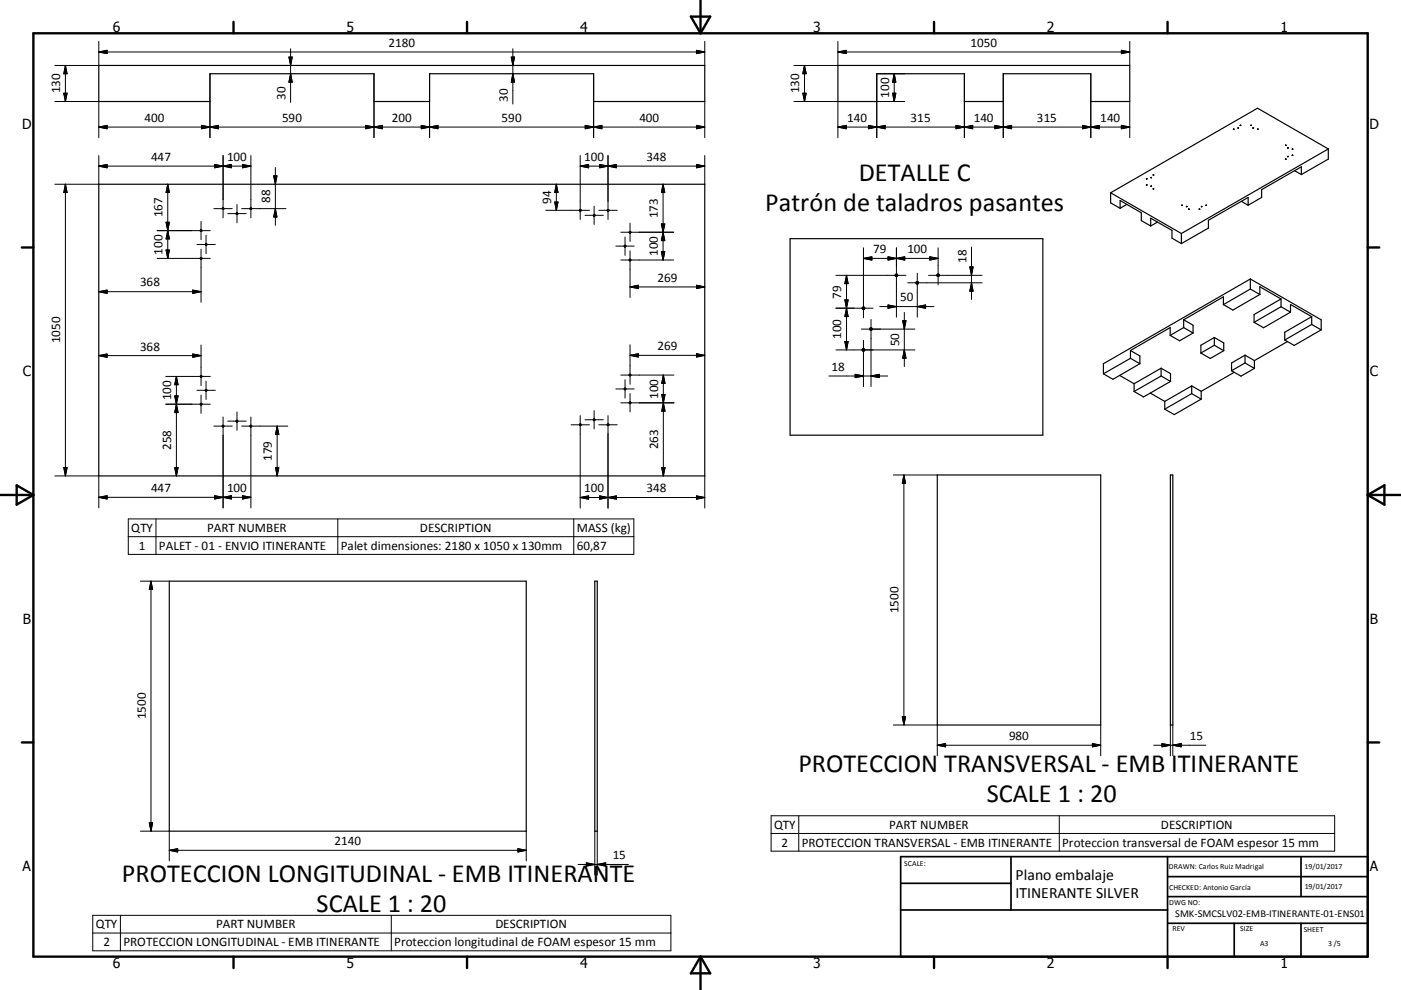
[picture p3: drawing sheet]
<svg xmlns="http://www.w3.org/2000/svg" width="420mm" height="297mm" viewBox="0 0 420 297" stroke-linecap="round" stroke-linejoin="round" font-family="sans-serif">
<g fill="none" stroke="#000" stroke-width=".36">
<path d="M29.6 19.6h181.7v10.9h-33.3v-8.4h-49.2v8.4h-16.7v-8.4h-49.2v8.4h-33.3zM251.2 19.6h87.5v10.9h-11.7v-8.4h-26.2v8.4h-11.7v-8.4h-26.2v8.4h-11.7zM369.8 38.8h.2M369.8 38.7v.1M369.8 38.7h.1M369.9 38.7l.1 .1M371.2 38.4h.1M371.3 38.4h.1M371.8 37.6h.2M371.8 37.6h.1M372 37.6h.1M375 37.6h.1"/>
<path d="M375 37.6h.2M375.2 37.6h-.1M375.7 38.4h.1M375.8 38.4h.1M377 38.8h.2zM377.1 38.7h-.1M29.6 55.3h181.7v87.5h-181.7zM333 57.8l21.2 12.3M333 57.8v3.1l2.8 1.6M343.7 55.5h.1M343.7 55.5h.2M343.7 53.6v.1"/>
<path d="M343.7 53.6h.2M343.7 53.7h.1M343.9 55.5h-.1M343.9 53.6l-.1 .1M345.1 53.3h.1M345.1 55.9h.1M345.1 55.8v.1M345.1 55.8h.1M345.2 55.8v.1M345.2 53.3h.1M345.7 56.6l.1 .1M345.7 56.6h.2"/>
<path d="M345.7 52.5h.2M345.8 56.7h.1M345.8 52.5h-.1M345.8 52.5h.1M345.9 52.5h.1M345.9 56.6v.1M385.4 43.6h.1M385.4 43.6h.2M385.4 47.8h.1M385.4 47.7h.1M385.5 47.7l.1 .1M385.6 43.6h-.1"/>
<path d="M386 47h.1M386 47h.2M386 44.4h.1M386.1 47h.1M386.1 44.3h.1M386.1 44.4h.1M386.2 47h-.1M386.2 44.3v.1M387.4 44.8h.1M387.4 46.6h.1M387.4 46.6h.2M387.4 44.7h.2"/>
<path d="M387.4 44.8h.2M387.6 44.7v.1M387.6 46.6h.1M388.1 51.2l2.1 1.2M390.2 52.4v-2.4l-12 6.9v2.3l-4 2.4M398.2 44.7l-44 25.4M398.2 44.7l-21.2-12.2-44 25.3M398.2 44.7v3l-8 4.7M236.9 71.6h75.8v59h-75.8zM335.8 62.5v-2.3l6.4 3.6v2.4l2.8 1.6M337.8 61.3l-2 1.2M345 67.8v-2.3l6.4 3.6v2.4l2.8 1.6"/>
<path d="M347 66.6l-2 1.2M354.2 70.1v3M354.3 61.6h.1M354.3 61.6h.2M354.5 61.6h.1M354.5 61.6h-.1M355.7 61.9l.2 .1zM355.9 62h-.1M356.5 62.7h.1M356.5 62.7v.1M359.5 62.8h.2M359.5 62.7h.2"/>
<path d="M359.5 62.7v.1M359.7 62.7v.1M360.2 62h.1M360.3 62h.1M361.6 61.6h.1M361.7 61.6h.1M372.2 60.4l2 1.2M374.2 61.6v-2.4l-11.9 6.9v2.3l-8.1 4.7M354.9 95.9l2.8 1.7v2.3M354.9 98.3l2.8 1.6M354.9 95.9v2.4M354.9 98.3l-4.1 2.3"/>
<path d="M357.7 99.9l-4 2.3-2.9-1.6M366.8 91.4v-2.3l-11.9 6.8M374.9 83.7l21.2 12.2v3.1M374.9 83.7l-44.1 25.4v3M374.9 86.7l-8.1 4.7M374.9 83.7v3M374.9 86.7l2.8 1.6M377.7 88.3v-2.3l6.4 3.7M377.7 88.3l-8.1 4.7-2.8-1.6M384.1 89.7l-8.1 4.7v2.3M384.1 92l2.8 1.7M384.1 89.7v2.3"/>
<path d="M384.1 92l-8.1 4.7M386.9 93.7v-2.4l6.4 3.7M386.9 93.7l-8.1 4.6-2.8-1.6M393.3 95l-8.1 4.7v2.3M393.3 97.3l-8.1 4.7M393.3 95v2.3M393.3 97.3l2.8 1.7M396.1 99l-8.1 4.6-2.8-1.6M335.7 112.6l4.3 2.5M338.9 105.2l2.8 1.6v2.3M338.9 107.5l2.8 1.6M338.9 105.2v2.3"/>
<path d="M338.9 107.5l-8.1 4.6M340 115.1v2.4M341.7 109.1l-8 4.7-2.9-1.7M344.9 117.9l4.3 2.5M348.1 110.5l-8.1 4.6M348.1 110.5l2.8 1.6v2.3M348.1 112.8l2.8 1.6M348.1 110.5v2.3M348.1 112.8l-8.1 4.7M350.8 100.6v-2.3l-11.9 6.9M350.9 114.4l-8 4.7-2.9-1.6M357.3 115.8l-8.1 4.6"/>
<path d="M357.3 115.8l2.8 1.6M357.3 118.1l2.8 1.6M357.3 115.8v2.3M357.3 118.1l-8.1 4.7M360.1 117.4v2.3M360.1 119.7l-8 4.7-2.9-1.6M364.1 101.3l2.8 1.6v2.3M364.1 101.3l-4.1 2.3v2.3M364.1 103.6l2.8 1.6M364.1 103.6l-4.1 2.3M364.1 101.3v2.3M366.9 105.2l-4.1 2.3-2.8-1.6"/>
<path d="M370 111.7l-9.9 5.7M373.3 106.6l-4.1 2.3v2.3M373.3 106.6l2.8 1.6M373.3 108.9l2.8 1.6M373.3 106.6v2.3M373.3 108.9l-4.1 2.3M376.1 110.5l-4.1 2.4-2.8-1.7M376.1 108.2v2.3M386 102.5l-9.9 5.7M349.2 120.4v2.4M281 142.5h49v75h-49zM350.9 142.5h.7v75h-.7z"/>
<path d="M50.8 174.4h107v75h-107zM178.3 174.4h.8v75h-.8z"/>
<circle cx="60.3" cy="77.5" r=".25"/>
<circle cx="60.3" cy="69.2" r=".25"/>
<circle cx="61.8" cy="73.3" r=".24"/>
<circle cx="66.9" cy="62.6" r=".25"/>
<circle cx="71" cy="64.1" r=".25"/>
<circle cx="75.2" cy="62.6" r=".25"/>
<circle cx="174" cy="63.1" r=".25"/>
<circle cx="178.1" cy="64.6" r=".25"/>
<circle cx="182.3" cy="63.1" r=".25"/>
<circle cx="187.4" cy="73.9" r=".24"/>
<circle cx="188.9" cy="78" r=".25"/>
<circle cx="188.9" cy="69.7" r=".25"/>
<circle cx="258.9" cy="92.5" r=".38"/>
<circle cx="261.1" cy="98.7" r=".37"/>
<circle cx="268.7" cy="82.6" r=".37"/>
<circle cx="275" cy="84.8" r=".38"/>
<circle cx="281.3" cy="82.6" r=".38"/>
<circle cx="60.3" cy="112.9" r=".25"/>
<circle cx="61.8" cy="117.1" r=".25"/>
<circle cx="187.4" cy="116.7" r=".25"/>
<circle cx="188.9" cy="112.5" r=".25"/>
<circle cx="258.9" cy="105" r=".38"/>
<circle cx="60.3" cy="121.3" r=".25"/>
<circle cx="66.9" cy="127.9" r=".24"/>
<circle cx="71" cy="126.4" r=".25"/>
<circle cx="75.2" cy="127.9" r=".25"/>
<circle cx="174" cy="127.4" r=".25"/>
<circle cx="178.1" cy="125.9" r=".25"/>
<circle cx="182.3" cy="127.4" r=".25"/>
<circle cx="188.9" cy="120.8" r=".25"/>
</g>
<g fill="none" stroke="#000" stroke-width=".71">
<path d="M10 10h400v277h-400zM70 6.6v3.4M140 6.6v3.4M207.1 5h5.8l-2.9 5zM210 0v10M280 6.6v3.4M350 6.6v3.4M6.6 74.2h3.4M410 74.2h3.5M0 148.5h10M5 145.6l5 2.9-5 2.9zM410 148.5h10.1"/>
<path d="M410 148.5l5.1-2.9v5.8zM6.6 222.7h3.4M410 222.7h3.5M70 287v3.4M140 287v3.4M210 287v10M210 287l2.9 5h-5.8zM280 287v3.4M350 287v3.4"/>
</g>
<path d="M270 257h140v30h-140zM303.1 257v16M350 257v30M390.1 257v12M270 265h33.1M270 273h80M350 277h60M350 269h60M350 263h60M370 277v10M390.1 277v10" fill="none" stroke="#000" stroke-width=".51"/>
<g fill="none" stroke="#000" stroke-width=".3">
<path d="M19.6 19.6v10.9M19.6 19.6l.5 2.5h-1zM29.6 15.6l2.5-.5v1zM29.6 12.4v7.2h-13.2M29.6 15.6h181.7M86.6 17.1h1l-.5 2.5zM87.1 14.6v16.1M153.3 17.1h1l-.5 2.5zM153.8 14.6v16.6M208.8 15.1l2.5 .5-2.5 .5zM211.3 12.4v7.2M241.2 19.6l.5 2.5h-1z"/>
<path d="M241.2 19.6v10.9M251.2 15.6h87.5M251.2 12.4v7.2h-13.2M251.2 15.6l2.5-.5v1zM336.2 15.1l2.5 .5-2.5 .5zM338.7 12.4v7.2M16.4 30.5h13.2v10.8M19.1 28h1l-.5 2.5zM29.6 38.1l2.5-.5v1zM29.6 38.1h181.7M60.5 37.6v1l5-1v1zM62.9 22.1v19.2"/>
<path d="M87.1 22.1l.5 2.5h-1zM109.6 37.6l5 1v-1l-5 1zM112.1 22.1v19.2M126.3 37.6v1l5-1v1zM128.8 22.1v19.2M153.8 22.1l.5 2.5h-1zM175.5 37.6l5 1v-1l-5 1zM178 22.1v19.2M208.8 37.6l2.5 .5-2.5 .5zM211.3 30.5v10.8M238 30.5h13.2v10.8M240.7 28h1l-.5 2.5z"/>
<path d="M251.2 38.1h87.5M251.2 38.1l2.5-.5v1zM260.4 37.6v1l5-1v1zM262.9 30.5h8.4M267.6 28h1l-.5 2.5zM268.1 22.1l.5 2.5h-1zM268.1 22.1v8.4M271.3 22.1h-8.4v19.2M286.6 37.6l5 1v-1l-5 1zM289.1 22.1v19.2M298.3 37.6l5 1v-1l-5 1zM300.8 22.1v19.2"/>
<path d="M324.5 37.6v1l5-1v1zM327 22.1v19.2M336.2 37.6l2.5 .5-2.5 .5zM338.7 30.5v10.8M19.6 55.3l.5 2.5h-1zM19.6 55.3v87.5M29.6 49.8l2.5-.4v.9zM29.6 46.7v8.6h-13.2M29.6 49.8h45.6M50.3 55.3v22.2M50.3 55.3l.5 2.5h-1zM64.4 49.4l2.5 .4-2.5 .5z"/>
<path d="M66.9 46.7v18.7M66.9 49.8l2.5-.4v.9zM72.7 49.4l2.5 .4-2.5 .5zM75.2 46.7v18.7M82 52.8h1l-.4 2.5zM82.6 50.3v17.3M166.8 55.3l.5 2.5h-1zM166.8 55.3v7.8M174 46.7v19.1M174 49.8h37.3M174 49.8l2.5-.4v.9zM179.8 49.4l2.5 .4-2.5 .5z"/>
<path d="M182.3 46.7v19.1M182.3 49.8l2.5-.4v.9zM198.8 55.3l.5 2.5h-1zM198.8 55.3v22.7M208.8 49.4l2.5 .4-2.5 .5zM211.3 46.7v8.6M47.1 69.2h15.9M47.1 77.5h15.9M49.8 66.7h1l-.5 2.5zM49.8 75h1l-.5 2.5zM50.3 69.2l.5 2.5h-1zM59 73.4h5.5"/>
<path d="M60.3 66.4v5.5M60.3 74.8v15.9M61.8 70.6v5.5M64.1 62.6h5.5M68.3 64.1h5.5M71.1 61.3v5.6M72.4 62.6h13.3M82.6 62.6l.4 2.5h-1zM163.6 63.1h13.1M166.3 60.6h1l-.5 2.5zM175.4 64.6h5.5M178.1 61.9v5.4"/>
<path d="M179.5 63.1h5.6M184.6 73.8h5.5M186.1 69.7h15.9M186.1 78h15.9M187.4 71.1v5.5M188.9 66.9v5.5M188.9 75.3v14M198.3 67.2l1 5h-1l1-5zM198.3 75.5h1l-.5 2.5zM258.9 77.5h22.4M258.9 74.3v21.1M258.9 77.5l2.5-.5v1z"/>
<path d="M266.2 77l2.6 .5-2.6 .5zM268.8 74.3v20.9M268.8 77.5l2.4-.5v1zM278.8 77l2.5 .5-2.5 .5zM281.3 74.3v11.2M291.3 74.1v15.7M29.6 87.5h30.7M29.6 87.5l2.5-.5v1zM57.8 87l2.5 .5-2.5 .5zM188.9 86.1h22.4M188.9 86.1l2.5-.5v1zM208.8 85.6l2.5 .5-2.5 .5z"/>
<path d="M250.6 92.5h11.1M250.6 82.6h21M253.3 90h1l-.5 2.5zM253.8 82.6v22.4M253.8 92.5l.5 2.5h-1zM253.8 82.6l.5 2.5h-1zM258.2 98.7h16.1M261.1 95.8v9.1M263.8 92h16.2M266.2 91.5l2.6 .5-2.6 .5zM270.6 96.2h1l-.5 2.5zM271.1 93.7v16.3"/>
<path d="M272.1 84.8h9.1M275 92l2.5-.5v1zM275 82v13.2M278.4 82.6h16M281.4 84.8h13M290.8 80.1h.9l-.4 2.5zM291.3 84.8l.4 2.6h-.9zM29.6 106.7l2.5-.5v1zM29.6 106.7h30.7M49.7 112.9h13.3M52.4 118.8l1 5h-1l1-5zM52.9 112.9v29.9"/>
<path d="M52.9 112.9l.5 2.5h-1zM57.8 106.2l2.5 .5-2.5 .5zM59 117.1h5.5M60.3 103.5v12.2M60.3 118.5v5.5M61.8 114.4v5.4M184.6 116.7h5.5M186.1 112.5h16M187.4 113.9v5.5M188.9 103.4v11.9M188.9 118.1v5.5M188.9 106.6l2.5-.5v1z"/>
<path d="M188.9 106.6h22.4M198.4 118.3h1l-.5 2.6zM198.9 112.5v30.3M198.9 112.5l.5 2.5h-1zM208.8 106.1l2.5 .5-2.5 .5zM248.5 112.8h17.6M250.6 105h23.7M253.3 102.5h1l-.5 2.5zM256.4 112.3l2.5 .5-2.5 .5zM258.9 102.1v13.9M261.1 112.8l2.5-.5v1zM261.1 105.1v10.9"/>
<path d="M271.1 105l.5 2.5h-1zM49.7 121.3h13.3M64.1 127.8h5.5M66.9 125.1v27.3M68.3 126.3h5.5M71.1 123.6v5.5M72.4 127.8h13.9M75.2 125.1v27.3M83.1 127.8v15M83.1 127.8l.5 2.6h-1zM171.2 127.4h5.5M174 124.7v27.7"/>
<path d="M175.4 125.9h5.5M178.1 123.2v5.5M179.5 127.4h5.6M182.3 124.7v27.7M186.1 120.9h16M198.9 120.9l.5 2.4h-1zM16.4 142.8h13.2v9.6M19.1 140.3h1l-.5 2.5zM29.6 149.2l2.5-.5v1zM29.6 149.2h45.6M38.5 155.7h151.5v10.6h-151.5zM46.8 155.7v10.6"/>
<path d="M52.4 140.3h1l-.5 2.5zM64.4 148.7l2.5 .5-2.5 .5zM66.9 149.2l2.5-.5v1zM72.7 148.7l2.5 .5-2.5 .5zM82.6 140.3h1l-.5 2.5zM101.3 155.7v10.6M172 155.7v10.6M174 149.3h37.3M174 149.3l2.5-.5v1zM179.8 148.8l2.5 .5-2.5 .5zM182.3 149.3l2.5-.5v1zM198.4 140.3h1l-.5 2.5z"/>
<path d="M208.8 148.8l2.5 .5-2.5 .5zM211.3 142.8v9.6M267.8 142.5h13.2M271 142.5v75M271 142.5l.5 2.5h-1zM38.5 161h151.5M42.1 174.4h8.7M45.3 174.4v75M45.3 174.4l.4 2.4h-.9zM267.8 217.5h13.2v9.3M270.5 215h1l-.5 2.5zM330 217.5v9.3"/>
<path d="M350.9 217.5v9.3M351.6 217.5v9.3M281 223.6h49M281 223.6l2.5-.5v1zM327.5 223.1l2.5 .5-2.5 .5zM345.9 223.6h15.6M348.4 223.1l2.5 .5-2.5 .5zM351.6 223.6l2.5-.5v1zM42.1 249.4h8.7v8.9M44.8 246.8h.9l-.4 2.6zM50.8 255.1h107M50.8 255.1l2.5-.5v1z"/>
<path d="M155.3 254.6l2.5 .5-2.5 .5zM157.8 249.4v8.9M173.3 259.3h15.1M175.8 258.9l2.5 .4-2.5 .6zM178.3 249.4v13.1M179.1 259.3l2.5-.4v1zM179.1 249.4v13.1M231.2 244.7h168.9v10.7h-168.9zM231.2 250h168.9M239.5 244.7v10.7M317.6 244.7v10.7M27.8 274.6h173.3v10.7h-173.3z"/>
<path d="M27.8 279.9h173.3M36.1 274.6v10.7M117.3 274.6v10.7"/>
</g>
<g fill="#000" stroke="#000" stroke-width=".3">
<path d="M29.6 15.6l2.5-.5v1zM86.6 17.1h1l-.5 2.5zM153.3 17.1h1l-.5 2.5zM208.8 15.1l2.5 .5-2.5 .5zM251.2 15.6l2.5-.5v1zM336.2 15.1l2.5 .5-2.5 .5zM19.1 28h1l-.5 2.5zM19.6 19.6l.5 2.5h-1zM29.6 38.1l2.5-.5v1zM60.5 37.6l2.4 .5-2.4 .5zM62.9 38.1l2.6-.5v1zM87.1 22.1l.5 2.5h-1z"/>
<path d="M109.6 37.6l2.5 .5-2.5 .5zM112.1 38.1l2.5-.5v1zM126.3 37.6l2.5 .5-2.5 .5zM128.8 38.1l2.5-.5v1zM153.8 22.1l.5 2.5h-1zM175.5 37.6l2.5 .5-2.5 .5zM178 38.1l2.5-.5v1zM208.8 37.6l2.5 .5-2.5 .5zM240.7 28h1l-.5 2.5zM241.2 19.6l.5 2.5h-1zM251.2 38.1l2.5-.5v1zM260.4 37.6l2.5 .5-2.5 .5z"/>
<path d="M262.9 38.1l2.5-.5v1zM267.6 28h1l-.5 2.5zM268.1 22.1l.5 2.5h-1zM286.6 37.6l2.5 .5-2.5 .5zM289.1 38.1l2.5-.5v1zM298.3 37.6l2.5 .5-2.5 .5zM300.8 38.1l2.5-.5v1zM324.5 37.6l2.5 .5-2.5 .5zM327 38.1l2.5-.5v1zM336.2 37.6l2.5 .5-2.5 .5zM19.6 55.3l.5 2.5h-1zM29.6 49.8l2.5-.4v.9z"/>
<path d="M50.3 55.3l.5 2.5h-1zM64.4 49.4l2.5 .4-2.5 .5zM66.9 49.8l2.5-.4v.9zM72.7 49.4l2.5 .4-2.5 .5zM82 52.8h1l-.4 2.5zM166.8 55.3l.5 2.5h-1zM174 49.8l2.5-.4v.9zM179.8 49.4l2.5 .4-2.5 .5zM182.3 49.8l2.5-.4v.9zM198.8 55.3l.5 2.5h-1zM208.8 49.4l2.5 .4-2.5 .5zM49.8 66.7h1l-.5 2.5z"/>
<path d="M49.8 75h1l-.5 2.5zM50.3 69.2l.5 2.5h-1zM82.6 62.6l.4 2.5h-1zM166.3 60.6h1l-.5 2.5zM198.3 67.2h1l-.5 2.5zM198.3 75.5h1l-.5 2.5zM198.8 69.7l.5 2.5h-1zM258.9 77.5l2.5-.5v1zM266.2 77l2.6 .5-2.6 .5zM268.8 77.5l2.4-.5v1zM278.8 77l2.5 .5-2.5 .5zM29.6 87.5l2.5-.5v1z"/>
<path d="M57.8 87l2.5 .5-2.5 .5zM188.9 86.1l2.5-.5v1zM208.8 85.6l2.5 .5-2.5 .5zM253.3 90h1l-.5 2.5zM253.8 92.5l.5 2.5h-1zM253.8 82.6l.5 2.5h-1zM266.2 91.5l2.6 .5-2.6 .5zM270.6 96.2h1l-.5 2.5zM275 92l2.5-.5v1zM290.8 80.1h.9l-.4 2.5zM291.3 84.8l.4 2.6h-.9zM29.6 106.7l2.5-.5v1z"/>
<path d="M52.4 118.8h1l-.5 2.5zM52.9 112.9l.5 2.5h-1zM57.8 106.2l2.5 .5-2.5 .5zM188.9 106.6l2.5-.5v1zM198.4 118.3h1l-.5 2.6zM198.9 112.5l.5 2.5h-1zM208.8 106.1l2.5 .5-2.5 .5zM253.3 102.5h1l-.5 2.5zM256.4 112.3l2.5 .5-2.5 .5zM261.1 112.8l2.5-.5v1zM271.1 105l.5 2.5h-1zM52.9 121.3l.5 2.5h-1z"/>
<path d="M83.1 127.8l.5 2.6h-1zM198.9 120.9l.5 2.4h-1zM19.1 140.3h1l-.5 2.5zM29.6 149.2l2.5-.5v1zM52.4 140.3h1l-.5 2.5zM64.4 148.7l2.5 .5-2.5 .5zM66.9 149.2l2.5-.5v1zM72.7 148.7l2.5 .5-2.5 .5zM82.6 140.3h1l-.5 2.5zM174 149.3l2.5-.5v1zM179.8 148.8l2.5 .5-2.5 .5zM182.3 149.3l2.5-.5v1z"/>
<path d="M198.4 140.3h1l-.5 2.5zM208.8 148.8l2.5 .5-2.5 .5zM271 142.5l.5 2.5h-1zM45.3 174.4l.4 2.4h-.9zM270.5 215h1l-.5 2.5zM281 223.6l2.5-.5v1zM327.5 223.1l2.5 .5-2.5 .5zM348.4 223.1l2.5 .5-2.5 .5zM351.6 223.6l2.5-.5v1zM44.8 246.8h.9l-.4 2.6zM50.8 255.1l2.5-.5v1zM155.3 254.6l2.5 .5-2.5 .5z"/>
<path d="M175.8 258.9l2.5 .4-2.5 .6zM179.1 259.3l2.5-.4v1z"/>
</g>
<g font-size="7.9">
<text x="257.5" y="54.3">DETALLE C</text>
<text x="229.4" y="63.3">Patrón de taladros pasantes</text>
<text x="239.4" y="231.5">PROTECCION TRANSVERSAL - EMB ITINERANTE</text>
<text x="295.8" y="240.5">SCALE 1 : 20</text>
<text x="36.5" y="264.8">PROTECCION LONGITUDINAL - EMB ITINERANTE</text>
<text x="94.9" y="273.7">SCALE 1 : 20</text>
</g>
<g font-size="4.7">
<text x="304.5" y="263.9">Plano embalaje</text>
<text x="304.5" y="269.3">ITINERANTE SILVER</text>
</g>
<g font-size="4.2">
<text x="33.9" y="9.6">6</text>
<text x="103.9" y="9.6">5</text>
<text x="173.9" y="9.6">4</text>
<text x="243.8" y="9.6">3</text>
<text x="313.9" y="9.6">2</text>
<text x="383.9" y="9.6">1</text>
<text x="6.7" y="38.7">D</text>
<text x="410.5" y="38.7">D</text>
<text x="6.9" y="112.9">C</text>
<text x="410.7" y="112.9">C</text>
<text x="6.9" y="187.1">B</text>
<text x="410.7" y="187.1">B</text>
<text x="6.8" y="261.4">A</text>
<text x="410.7" y="261.4">A</text>
<text x="33.9" y="290.4">6</text>
<text x="103.9" y="290.4">5</text>
<text x="173.9" y="290.4">4</text>
<text x="243.8" y="290.4">3</text>
<text x="313.9" y="290.4">2</text>
<text x="383.9" y="290.4">1</text>
</g>
<g font-size="3.9">
<text x="116.5" y="14.1">2180</text>
<text x="291" y="14.1">1050</text>
<text x="18" y="28" transform="rotate(-90 18 28)">130</text>
<text x="85.6" y="30" transform="rotate(-90 85.6 30)">30</text>
<text x="239.6" y="28" transform="rotate(-90 239.6 28)">130</text>
<text x="266.5" y="29.3" transform="rotate(-90 266.5 29.3)">100</text>
<text x="152.2" y="30.5" transform="rotate(-90 152.2 30.5)">30</text>
<text x="43.3" y="36.6">400</text>
<text x="84.6" y="36.6">590</text>
<text x="117.5" y="36.6">200</text>
<text x="150.4" y="36.6">590</text>
<text x="191.7" y="36.6">400</text>
<text x="254" y="36.6">140</text>
<text x="273" y="36.6">315</text>
<text x="291.9" y="36.6">140</text>
<text x="310.9" y="36.6">315</text>
<text x="329.9" y="36.6">140</text>
<text x="45.3" y="48.3">447</text>
<text x="68.1" y="48.3">100</text>
<text x="175.2" y="48.3">100</text>
<text x="193.8" y="48.3">348</text>
<text x="48.8" y="65.2" transform="rotate(-90 48.8 65.2)">167</text>
<text x="81" y="61" transform="rotate(-90 81 61)">88</text>
<text x="165.3" y="61.2" transform="rotate(-90 165.3 61.2)">94</text>
<text x="197.3" y="65.4" transform="rotate(-90 197.3 65.4)">173</text>
<text x="48.8" y="76.4" transform="rotate(-90 48.8 76.4)">100</text>
<text x="197.3" y="76.9" transform="rotate(-90 197.3 76.9)">100</text>
<text x="261.8" y="75.9">79</text>
<text x="272" y="75.9">100</text>
<text x="289.7" y="78.9" transform="rotate(-90 289.7 78.9)">18</text>
<text x="42" y="85.9">368</text>
<text x="197.1" y="84.5">269</text>
<text x="252.2" y="89.6" transform="rotate(-90 252.2 89.6)">79</text>
<text x="269.9" y="90.4">50</text>
<text x="252.2" y="101.8" transform="rotate(-90 252.2 101.8)">100</text>
<text x="18" y="103" transform="rotate(-90 18 103)">1050</text>
<text x="42" y="105.2">368</text>
<text x="197.1" y="105.1">269</text>
<text x="269.6" y="103.9" transform="rotate(-90 269.6 103.9)">50</text>
<text x="249.3" y="111.3">18</text>
<text x="197.4" y="119.7" transform="rotate(-90 197.4 119.7)">100</text>
<text x="51.3" y="120.1" transform="rotate(-90 51.3 120.1)">100</text>
<text x="51.3" y="135" transform="rotate(-90 51.3 135)">258</text>
<text x="197.4" y="134.8" transform="rotate(-90 197.4 134.8)">263</text>
<text x="81.5" y="138.3" transform="rotate(-90 81.5 138.3)">179</text>
<text x="45.3" y="147.7">447</text>
<text x="68.1" y="147.7">100</text>
<text x="175.2" y="147.7">100</text>
<text x="193.8" y="147.7">348</text>
<text x="39.4" y="159.6">QTY</text>
<text x="62.1" y="159.6">PART NUMBER</text>
<text x="125.9" y="159.6">DESCRIPTION</text>
<text x="173" y="159.7">MASS (kg)</text>
<text x="41.7" y="164.9">1</text>
<text x="47.7" y="164.9">PALET - 01 - ENVIO ITINERANTE</text>
<text x="102.2" y="165">Palet dimensiones: 2180 x 1050 x 130mm</text>
<text x="173" y="164.9">60,87</text>
<text x="269.4" y="184" transform="rotate(-90 269.4 184)">1500</text>
<text x="43.7" y="215.8" transform="rotate(-90 43.7 215.8)">1500</text>
<text x="302.5" y="222">980</text>
<text x="356.7" y="222">15</text>
<text x="232.1" y="248.7">QTY</text>
<text x="266.5" y="248.7">PART NUMBER</text>
<text x="348.1" y="248.7">DESCRIPTION</text>
<text x="100.3" y="253.6">2140</text>
<text x="183.7" y="257.8">15</text>
<text x="234.3" y="254">2</text>
<text x="240.4" y="254">PROTECCION TRANSVERSAL - EMB ITINERANTE</text>
<text x="318.4" y="254">Proteccion transversal de FOAM espesor 15 mm</text>
<text x="28.7" y="278.6">QTY</text>
<text x="64.8" y="278.6">PART NUMBER</text>
<text x="148.5" y="278.6">DESCRIPTION</text>
<text x="31" y="283.8">2</text>
<text x="37" y="283.8">PROTECCION LONGITUDINAL - EMB ITINERANTE</text>
<text x="118.2" y="283.9">Proteccion longitudinal de FOAM espesor 15 mm</text>
</g>
<text font-size="3.1" x="352.3" y="275.3">SMK-SMCSLV02-EMB-ITINERANTE-01-ENS01</text>
<g font-size="2.4">
<text x="271.1" y="259.7">SCALE:</text>
<text x="350.4" y="260.8">DRAWN: Carlos Ruiz Madrigal</text>
<text x="391.1" y="260.6">19/01/2017</text>
<text x="350.5" y="267">CHECKED: Antonio García</text>
<text x="391.2" y="266.7">19/01/2017</text>
<text x="350.5" y="271.4">DWG NO:</text>
<text x="351.5" y="279.3">REV</text>
<text x="371.9" y="279.4">SIZE</text>
<text x="390.9" y="279.6">SHEET</text>
<text x="377.8" y="283.9">A3</text>
<text x="398.2" y="283.8">3 /5</text>
</g>
</svg>
